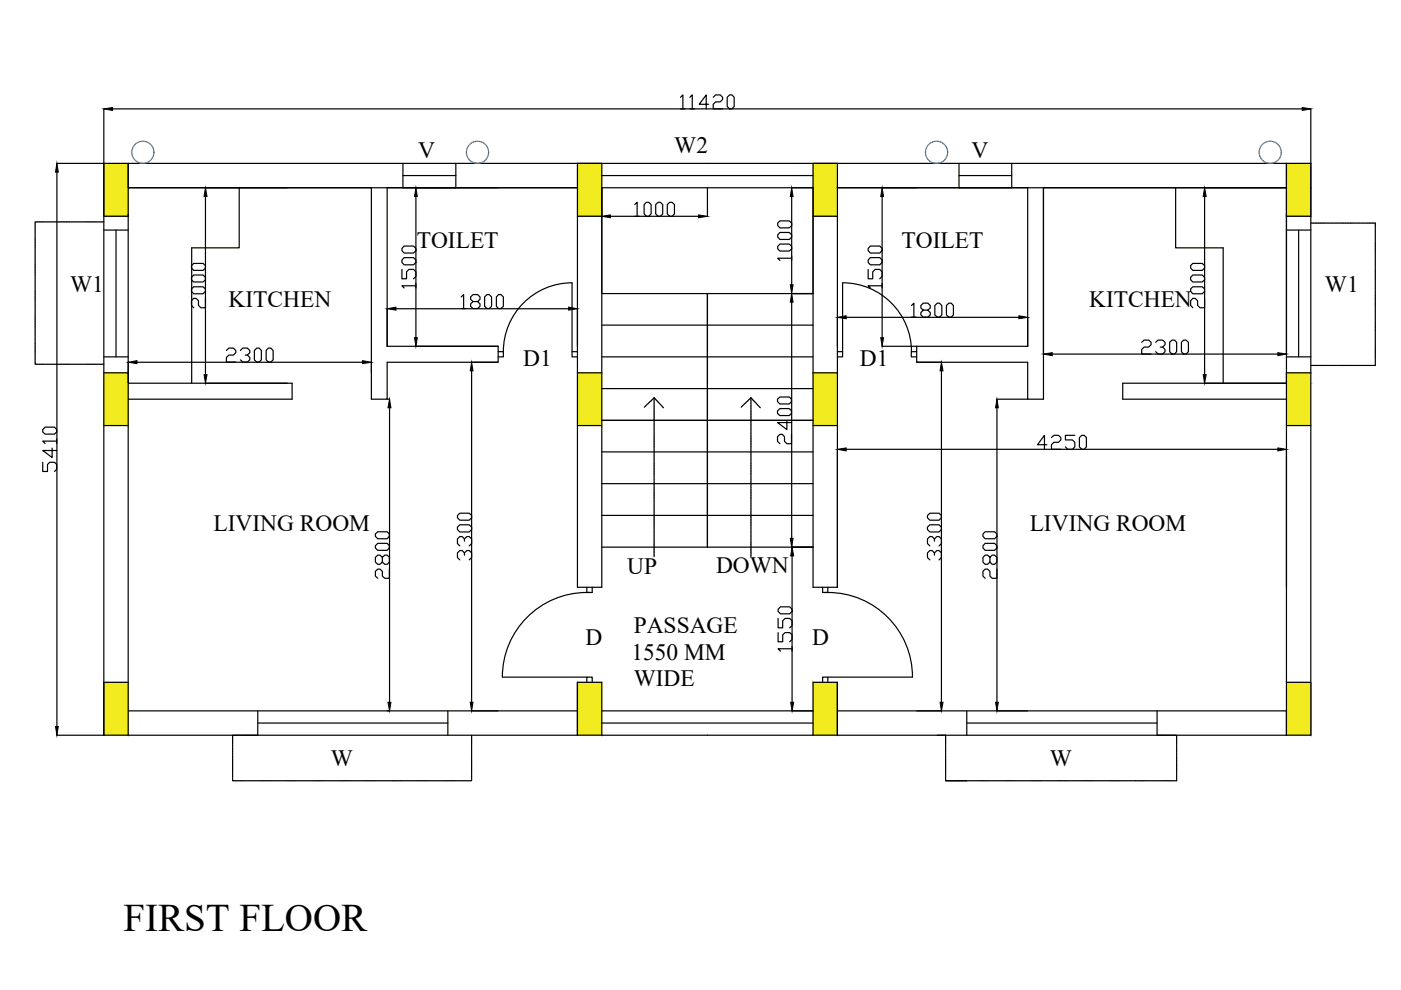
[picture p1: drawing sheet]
<svg xmlns="http://www.w3.org/2000/svg" width="297mm" height="210mm" viewBox="0 0 297 210" stroke-linecap="round" stroke-linejoin="round" font-family="sans-serif">
<!-- layer: 0 -->
<g fill="#f1eb1f" stroke="#f1eb1f" stroke-width=".21">
<path d="M272.8 34.6l5.1 5.2v-5.2zM272.8 34.6l5.1 5.2h-5.1z"/>
<path d="M172.4 34.6l5.1 5.2v-5.2zM172.4 34.6l5.1 5.2h-5.1z"/>
<path d="M122.4 34.6l5.2 5.2v-5.2zM122.4 34.6l5.2 5.2h-5.2z"/>
<path d="M22 34.6l5.2 10.8v-10.8zM22 34.6l5.2 10.8h-5.2z"/>
<path d="M272.8 39.8l5.1 6.1v-6.1zM272.8 39.8l5.1 6.1h-5.1z"/>
<path d="M172.4 39.8l5.1 6.1v-6.1zM172.4 39.8l5.1 6.1h-5.1z"/>
<path d="M122.4 39.8l5.2 6.1v-6.1zM122.4 39.8l5.2 6.1h-5.2z"/>
<path d="M22 45.4l5.2 .5v-.5zM22 45.4l5.2 .5h-5.2z"/>
<path d="M272.8 79.1l5.1 2.2v-2.2zM272.8 79.1l5.1 2.2h-5.1z"/>
<path d="M272.8 81.3l5.1 8.9v-8.9zM272.8 81.3l5.1 8.9h-5.1z"/>
<path d="M172.4 79.1l5.1 11.1v-11.1zM172.4 79.1l5.1 11.1h-5.1z"/>
<path d="M122.4 79.1l5.2 11.1v-11.1zM122.4 79.1l5.2 11.1h-5.2z"/>
<path d="M22 79.1l5.2 11.1v-11.1zM22 79.1l5.2 11.1h-5.2z"/>
<path d="M172.4 144.7l5.1 11.2v-11.2zM172.4 144.7l5.1 11.2h-5.1z"/>
<path d="M122.4 144.7l5.2 11.2v-11.2zM122.4 144.7l5.2 11.2h-5.2z"/>
<path d="M22 144.7l5.2 11.2v-11.2zM22 144.7l5.2 11.2h-5.2z"/>
<path d="M272.8 144.7l5.1 11.2v-11.2zM272.8 144.7l5.1 11.2h-5.1z"/>
</g>
<g fill="none" stroke="#000" stroke-width=".25">
<path d="M12 34.6h265.9v11.3h-5.1v-11.3v5.2h-95.3h40.4v33.6h-30.9M12.1 36.5v117.5M22 34.6v11.3h5.2v-11.3v5.2h95.2h-40.3v33.6h23.5v3.4h-23.5v7.8h-3.4v-44.8h-51.5M22 23.1v132.8v-11.2h5.2v11.2M23.9 23.1h252.2M43.6 39.8h17.3M50.7 39.8v12.7h-10.1v28.8M85.4 34.6v5.2h11.2v-5.2M85.4 37.2h11.2M127.6 39.8v-5.2h-5.2v11.3h5.2M127.6 39.8v22.4h22.4M127.6 39.8v84.7h-5.2v-78.6"/>
<path d="M127.6 39.8h44.8M127.6 37.2h44.8M150 39.8v6.1M172.4 39.8v-5.2h5.1v11.3h-5.1M172.4 39.8v22.4h-22.4M172.4 39.8v84.7h5.1v-78.6M203.3 34.6v5.2h11.2v-5.2M203.3 37.2h11.2M221.2 39.8v35.3M249.3 39.8v12.7h10v28.8M255.4 39.8h17.4h-51.6v44.8h-3.3v-7.8h-23.5v-3.4M272.8 39.8v104.9"/>
<path d="M277.9 23.1v132.8M7.5 47.4v.2M7.5 47.7v.3M7.5 48.1v.2M7.5 48.4v.3M7.5 48.7v.3M7.5 49.1v.2M7.5 49.4v.3M7.5 49.8v.2M7.5 50.1v.2M7.5 50.4v2.3M7.5 52.8v.2"/>
<path d="M7.5 53.1v.3M7.5 53.4v.3M7.5 53.8v.2M7.5 54.1v.3M7.5 54.5v.2M7.5 54.8v.2M7.5 55.1v.3M7.5 55.5v.2M7.5 55.8v2.6M7.5 58.5v.2M7.5 58.8v.3M7.5 59.2v.2"/>
<path d="M7.5 59.5v.2M7.5 59.8v.3M9.3 47h-1.8v.3M9.4 47h.3M9.7 47h.3M10.1 47h.2M10.4 47h.3M10.8 47h.2M11.1 47h.2M11.4 47h.3M11.8 47h.2M12.1 47h.3"/>
<path d="M12.4 47h2.6M15.1 47h.3M15.5 47h.2M15.8 47h.2M16.1 47h.3M16.5 47h.2M16.8 47h.3M17.1 47h.3M17.5 47h.2M17.8 47h.3M18.2 47h2.2M20.5 47h.2"/>
<path d="M20.8 47h.3M21.2 47h.2M21.5 47h.3M21.8 47h.2M22 48.8h5.2M24.6 48.8v26.9M27.2 45.4v99.3M43.6 41.7v37.7M88.2 41.7v29.9M121.3 60a14.6 14.6 0 0 0-14.6 14.5M129.4 45.9h18.7M167.9 41.7v18.7"/>
<path d="M178.7 60a14.6 14.6 0 0 1 14.6 14.5M187 41.7v29.9M255.4 41.7v37.7M272.8 48.8h5.1M275.3 48.8v26.9M277.9 47.3h.3M278.3 47.3h.2M278.6 47.3h2.6M281.3 47.3h.2M281.6 47.3h.3M281.9 47.3h.3M282.3 47.3h.2"/>
<path d="M282.6 47.3h.3M283 47.3h.2M283.3 47.3h.2M283.6 47.3h.3M284 47.3h.2M284.3 47.3h2.6M287 47.3h.2M287.3 47.3h.3M287.7 47.3h.2M288 47.3h.2M288.3 47.3h.3M288.7 47.3h.2"/>
<path d="M289 47.3h.3M289.3 47.3h.3M289.7 47.3h.2M290 47.3h1.6v.9M291.6 48.3v.3M291.6 48.7v.2M291.6 49v.2M291.6 49.3v.3M291.6 49.7v.2M291.6 50v.3M291.6 50.3v.3M291.6 50.7v.2"/>
<path d="M291.6 51v.3M291.6 51.4v2.5M291.6 54v.3M291.6 54.4v.2M291.6 54.7v.3M291.6 55v.3M291.6 55.4v.2M291.6 55.7v.3M291.6 56.1v.2M291.6 56.4v.3M291.6 56.7v.3M291.6 57.1v2.2"/>
<path d="M291.6 59.4v.3M291.6 59.7v.3M7.5 77v.2h1.8M7.5 60.2v.2M7.5 60.5v.3M7.5 60.8v.3M7.5 61.2v.2M7.5 61.5v2.6M7.5 64.2v.2M7.5 64.5v.3M7.5 64.9v.2M7.5 65.2v.3"/>
<path d="M7.5 65.5v.3M7.5 65.9v.2M7.5 66.2v.3M7.5 66.6v.2M7.5 66.9v2.6M7.5 69.6v.2M7.5 69.9v.3M7.5 70.2v.3M7.5 70.6v.2M7.5 70.9v.3M7.5 71.3v.2M7.5 71.6v.3"/>
<path d="M7.5 71.9v.3M7.5 72.3v.2M7.5 72.6v2.6M7.5 75.3v.2M7.5 75.6v.3M7.5 76v.2M7.5 76.3v.3M7.5 76.6v.3M9.4 77.2h.3M9.7 77.2h.3M10.1 77.2h.2M10.4 77.2h.3"/>
<path d="M10.8 77.2h.2M11.1 77.2h.2M11.4 77.2h.3M11.8 77.2h.2M12.1 77.2h.3M12.4 77.2h2.6M15.1 77.2h.3M15.5 77.2h.2M15.8 77.2h.2M16.1 77.2h.3M16.5 77.2h.2M16.8 77.2h.3"/>
<path d="M17.1 77.2h.3M17.5 77.2h.2M17.8 77.2h.3M18.2 77.2h2.2M20.5 77.2h.2M20.8 77.2h.3M21.2 77.2h.2M21.5 77.2h.3M21.8 77.2h.2M22 79.1h5.2v2.2h34.7v3.3h-34.7M22 75.7h5.2M29 76.8h47.9"/>
<path d="M78.7 76.8v2.2M83.9 65.5h36.7M99.9 76.8h5.7M100 78.6v70.3M105.6 74.6h1.1v1.1h-1.1M121.3 60v15.7h1.1M121.3 74.6h1.1M122.4 79.1h5.2M127.6 68.9h44.8M127.6 75.7h44.8M150 62.2v53.8M167.8 62.2h4.6"/>
<path d="M167.9 64.1v50M172.4 79.1h5.1M177.5 74.6h1.1M178.6 60v15.7h-1.1M179.4 67.3h36.6M194.4 74.6h-1.2v1.1h1.2M194.4 76.8h5.2M199.6 78.6v70.3M223.1 75.1h47.8M272.8 75.7h5.1M277.9 79.1h-5.1v2.2h-34.8v3.3h34.8M277.9 77.5h.3"/>
<path d="M278.3 77.5h.2M278.6 77.5h2.6M281.3 77.5h.2M281.6 77.5h.3M281.9 77.5h.3M282.3 77.5h.2M282.6 77.5h.3M283 77.5h.2M283.3 77.5h.2M283.6 77.5h.3M284 77.5h.2M284.3 77.5h2.6"/>
<path d="M287 77.5h.2M287.3 77.5h.3M287.7 77.5h.2M288 77.5h.2M288.3 77.5h.3M288.7 77.5h.2M289 77.5h.3M289.3 77.5h.3M289.7 77.5h.2M291.6 60.1v.2M291.6 60.4v.3M291.6 60.8v.2"/>
<path d="M291.6 61.1v.3M291.6 61.4v.3M291.6 61.8v.2M291.6 62.1v.3M291.6 62.5v2.5M291.6 65.1v.3M291.6 65.5v.2M291.6 65.8v.3M291.6 66.1v.3M291.6 66.5v.2M291.6 66.8v.3M291.6 67.2v.2"/>
<path d="M291.6 67.5v.2M291.6 67.8v.3M291.6 68.2v2.2M291.6 70.5v.3M291.6 70.8v.3M291.6 71.2v.2M291.6 71.5v.3M291.6 71.9v.2M291.6 72.2v.2M291.6 72.5v.3M291.6 72.9v.2M291.6 73.2v.3"/>
<path d="M291.6 73.5v2.6M291.6 76.2v.3M291.6 76.6v.2M291.6 76.9v.2M291.6 77.2v.3h-1.6M22 90.2h5.2M43.6 81.3h17.3M82.1 84.6h.5M82.6 86.5v62.4M122.4 90.2h5.2M127.6 82.4h44.8M127.6 89.1h44.8"/>
<path d="M127.6 95.8h44.8M136.8 86.2l-.2 .1M137 86l-.2 .1M137.2 85.7l-.1 .2M137.5 85.5l-.2 .2M137.8 85.2l-.3 .2M138 85l-.2 .2M138.3 84.8l-.3 .2M138.5 84.6l-.2 .1M138.7 84.3v.2M138.7 84.6v.3M138.7 84.9v.3"/>
<path d="M138.7 85.3v.2M138.7 85.6v.3M138.7 86v.2M138.7 86.3v.2M138.7 86.6v.3M138.7 87v2.5M138.7 89.6v.3M138.7 90v.2M138.7 90.3v.3M138.7 90.6v.3M138.7 91v.2M138.7 91.3v.3"/>
<path d="M138.7 91.7v.2M138.7 92v.3M138.7 92.3v2.6M138.7 95v.3M138.7 95.3v.3M138.7 95.7v.2M138.7 96v.3M138.7 96.4v.2M138.7 96.7v.3M138.7 97v.3M138.7 97.4v.2M138.7 97.7v.3"/>
<path d="M138.7 98.1v2.5M138.7 84.3l-.1 .2M138.7 84.3l.2 .2M138.9 84.6l.2 .2M139.1 84.8l.2 .2M139.4 85.1l.1 .1M139.6 85.3l.2 .2M139.8 85.5l.2 .2M140 85.8l.3 .2M140.3 86l.2 .2M140.5 86.3l.2 .2M157.3 86.2l-.2 .1"/>
<path d="M157.5 86l-.1 .1M157.8 85.7l-.2 .2M158 85.5l-.2 .2M158.3 85.2l-.2 .2M158.5 85l-.2 .2M158.7 84.8l-.1 .2M159 84.6l-.2 .1M159.2 84.3v.2M159.2 84.6v.3M159.2 84.9v.3M159.2 85.3v.2M159.2 85.6v.3"/>
<path d="M159.2 86v.2M159.2 86.3v.2M159.2 86.6v.3M159.2 87v2.5M159.2 89.6v.3M159.2 90v.2M159.2 90.3v.3M159.2 90.6v.3M159.2 91v.2M159.2 91.3v.3M159.2 91.7v.2M159.2 92v.3"/>
<path d="M159.2 92.3v2.6M159.2 95v.3M159.2 95.3v.3M159.2 95.7v.2M159.2 96v.3M159.2 96.4v.2M159.2 96.7v.3M159.2 97v.3M159.2 97.4v.2M159.2 97.7v.3M159.2 98.1v2.5M159.2 84.3l-.2 .2"/>
<path d="M159.2 84.3l.2 .2M159.4 84.6l.2 .2M159.6 84.8l.3 .2M159.9 85.1l.2 .1M160.1 85.3l.2 .2M160.4 85.5l.3 .5M160.8 86l.2 .2M161 86.3l.2 .2M172.4 90.2h5.1M179.4 95.3h91.5M211.3 84.6h6.5M211.4 86.5v62.4"/>
<path d="M255.4 81.3h17.4M272.8 90.2h5.1M127.6 102.5h44.8M127.6 109.3h44.8M127.6 116h44.8M138.7 100.7v.3M138.7 101.1v.2M138.7 101.4v.3M138.7 101.7v.3M138.7 102.1v.2M138.7 102.4v.3M138.7 102.8v.2"/>
<path d="M138.7 103.1v.2M138.7 103.4v.3M138.7 103.8v2.2M138.7 106.1v.3M138.7 106.4v.3M138.7 106.8v.2M138.7 107.1v.3M138.7 107.5v.2M138.7 107.8v.2M138.7 108.1v.3M138.7 108.5v.2M138.7 108.8v.3"/>
<path d="M138.7 109.1v2.6M138.7 111.8v.3M138.7 112.2v.2M138.7 112.5v.2M138.7 112.8v.3M138.7 113.2v.2M138.7 113.5v.3M138.7 113.8v.3M138.7 114.2v.2M138.7 114.5v.3M138.7 114.9v2.5M138.7 117.5v.3"/>
<path d="M138.7 117.9v.1M159.2 100.7v.3M159.2 101.1v.2M159.2 101.4v.3M159.2 101.7v.3M159.2 102.1v.2M159.2 102.4v.3M159.2 102.8v.2M159.2 103.1v.2M159.2 103.4v.3M159.2 103.8v2.2M159.2 106.1v.3"/>
<path d="M159.2 106.4v.3M159.2 106.8v.2M159.2 107.1v.3M159.2 107.5v.2M159.2 107.8v.2M159.2 108.1v.3M159.2 108.5v.2M159.2 108.8v.3M159.2 109.1v2.6M159.2 111.8v.3M159.2 112.2v.2M159.2 112.5v.2"/>
<path d="M159.2 112.8v.3M159.2 113.2v.2M159.2 113.5v.3M159.2 113.8v.3M159.2 114.2v.2M159.2 114.5v.3M159.2 114.9v2.5M159.2 117.5v.3M159.2 117.9v.1M167.9 116h.1M167.9 117.9v31M124.4 124.5v1.1"/>
<path d="M124.4 125.6a17.9 17.9 0 0 0-17.9 17.9M125.6 124.5v1.1h-1.2h.6M174.4 124.5v1.1h1.1h-.5M175.5 124.5v1.1M175.5 125.6a17.9 17.9 0 0 1 18 17.9M12 155.9h265.9M27.2 150.7h95.2M49.3 156.2v1.6M49.3 157.9v.2M49.3 158.2v.3M49.3 158.6v.2M49.3 158.9v.2"/>
<path d="M49.3 159.2v.3M49.3 159.6v.2M49.3 159.9v.3M49.6 155.9h-.3v.2M54.7 153.3h40.3M54.7 150.7v5.2M95 150.7v5.2M100 155.9v1.9M100 157.9v.2M100 158.2v.3M100 158.6v.2M100 158.9v.2"/>
<path d="M100 159.2v.3M100 159.6v.2M100 159.9v.3M106.5 143.6h17.9M122.4 144.7v11.2v-11.2h5.2v11.2M124.4 144.7v-1.1h1.2v1.1M127.6 153.3h44.8M127.6 150.7h44.8M174.4 144.7v-1.1h1.1v1.1M175.5 143.6h18M177.5 150.7h95.3v5.2v-11.2h5.1v11.2M177.5 144.7v11.2v-11.2h-5.1v11.2"/>
<path d="M194.4 150.7h5.2M200.5 155.9v1.9M200.5 157.9v.2M200.5 158.2v.3M200.5 158.6v.2M200.5 158.9v.2M200.5 159.2v.3M200.5 159.6v.2M200.5 159.9v.3M205 153.3h40.3M205 150.7v5.2M211.3 150.7h6.5"/>
<path d="M245.3 150.7v5.2M249.3 155.9h.2v.2M249.5 156.2v1.6M249.5 157.9v.2M249.5 158.2v.3M249.5 158.6v.2M249.5 158.9v.2M249.5 159.2v.3M249.5 159.6v.2M249.5 159.9v.3M49.3 165.3v.2h.3M49.3 160.2v.3"/>
<path d="M49.3 160.6v.2M49.3 160.9v2.6M49.3 163.6v.2M49.3 163.9v.3M49.3 164.3v.2M49.3 164.6v.3M49.3 164.9v.3M49.6 165.5h2.3M52 165.5h.2M52.3 165.5h.3M52.7 165.5h.2M53 165.5h.3"/>
<path d="M53.3 165.5h.3M53.7 165.5h.2M54 165.5h.3M54.4 165.5h.2M54.7 165.5h.2M55 165.5h2.6M57.7 165.5h.3M58 165.5h.3M58.4 165.5h.2M58.7 165.5h.3M59.1 165.5h.2M59.4 165.5h.2"/>
<path d="M59.7 165.5h.3M60.1 165.5h.2M60.4 165.5h.3M60.7 165.5h2.3M63.1 165.5h.2M63.4 165.5h.3M63.8 165.5h.2M64.1 165.5h.2M64.4 165.5h.3M64.8 165.5h.2M65.1 165.5h.3M65.4 165.5h.3"/>
<path d="M65.8 165.5h.2M66.1 165.5h2.6M68.8 165.5h.2M69.1 165.5h.3M69.5 165.5h.2M69.8 165.5h.3M70.1 165.5h.3M70.5 165.5h.2M70.8 165.5h.3M71.2 165.5h.2M71.5 165.5h.3M71.8 165.5h2.6"/>
<path d="M74.5 165.5h.3M74.8 165.5h.3M75.2 165.5h.2M75.5 165.5h.3M75.9 165.5h.2M76.2 165.5h.3M76.5 165.5h.3M76.9 165.5h.2M77.2 165.5h2.6M79.9 165.5h.2M80.2 165.5h.3M80.6 165.5h.2"/>
<path d="M80.9 165.5h.3M81.2 165.5h.3M81.6 165.5h.2M81.9 165.5h.3M82.3 165.5h.2M82.6 165.5h.2M82.9 165.5h2.6M85.6 165.5h.3M85.9 165.5h.3M86.3 165.5h.2M86.6 165.5h.3M87 165.5h.2"/>
<path d="M87.3 165.5h.2M87.6 165.5h.3M88 165.5h.2M88.3 165.5h2.6M91 165.5h.2M91.3 165.5h.3M91.7 165.5h.2M92 165.5h.2M92.3 165.5h.3M92.7 165.5h.2M93 165.5h.3M93.3 165.5h.3"/>
<path d="M93.7 165.5h.2M94 165.5h2.6M96.7 165.5h.2M97 165.5h.3M97.4 165.5h.2M97.7 165.5h.3M98 165.5h.3M98.4 165.5h.2M98.7 165.5h.3M99.1 165.5h.2M99.4 165.5h.3M100 165.3v.2h-.3"/>
<path d="M100 160.2v.3M100 160.6v.2M100 160.9v2.6M100 163.6v.2M100 163.9v.3M100 164.3v.2M100 164.6v.3M100 164.9v.3M200.5 165.3v.2h.2M200.5 165.5h4.6M200.5 160.2v.3M200.5 160.6v.2"/>
<path d="M200.5 160.9v2.6M200.5 163.6v.2M200.5 163.9v.3M200.5 164.3v.2M200.5 164.6v.3M200.5 164.9v.3M205.2 165.5h.2M205.5 165.5h.3M205.9 165.5h.2M206.2 165.5h.3M206.5 165.5h.3M206.9 165.5h.2"/>
<path d="M207.2 165.5h2.6M209.9 165.5h.2M210.2 165.5h.3M210.6 165.5h.2M210.9 165.5h.3M211.2 165.5h.3M211.6 165.5h.2M211.9 165.5h.3M212.3 165.5h.2M212.6 165.5h.3M212.9 165.5h2.3M215.3 165.5h.2"/>
<path d="M215.6 165.5h.3M215.9 165.5h.3M216.3 165.5h.2M216.6 165.5h.3M217 165.5h.2M217.3 165.5h.3M217.6 165.5h.3M218 165.5h.2M218.3 165.5h2.6M221 165.5h.2M221.3 165.5h.3M221.7 165.5h.2"/>
<path d="M222 165.5h.2M222.3 165.5h.3M222.7 165.5h.2M223 165.5h.3M223.4 165.5h.2M223.7 165.5h.2M224 165.5h2.6M226.7 165.5h.2M227 165.5h.3M227.4 165.5h.2M227.7 165.5h.3M228 165.5h.3"/>
<path d="M228.4 165.5h.2M228.7 165.5h.3M229.1 165.5h.2M229.4 165.5h2.6M232.1 165.5h.2M232.4 165.5h.3M232.7 165.5h.3M233.1 165.5h.2M233.4 165.5h.3M233.8 165.5h.2M234.1 165.5h.3M234.4 165.5h.3"/>
<path d="M234.8 165.5h.2M235.1 165.5h2.6M237.8 165.5h.2M238.1 165.5h.3M238.5 165.5h.2M238.8 165.5h.3M239.1 165.5h.3M239.5 165.5h.2M239.8 165.5h.3M240.2 165.5h.2M240.5 165.5h2.6M243.2 165.5h.2"/>
<path d="M243.5 165.5h.3M243.8 165.5h.3M244.2 165.5h.2M244.5 165.5h.3M244.9 165.5h.2M245.2 165.5h.2M245.5 165.5h.3M245.9 165.5h.2M246.2 165.5h2.6M248.9 165.5h.2M249.5 165.3v.2h-.3M249.5 160.2v.3"/>
<path d="M249.5 160.6v.2M249.5 160.9v2.6M249.5 163.6v.2M249.5 163.9v.3M249.5 164.3v.2M249.5 164.6v.3M249.5 164.9v.3"/>
</g>
<g fill="#000" stroke="#000" stroke-width=".21">
<path d="M12.1 34.6l.3 1.9h-.6zM22 23.1l1.9-.3v.6zM276.1 22.8l1.8 .3-1.8 .3zM43.6 39.8l.3 1.9h-.6zM88.2 39.8l.3 1.9h-.6zM127.6 45.9l1.8-.3v.6zM148.1 45.6l1.9 .3-1.9 .3zM167.9 39.8l.2 1.9h-.5zM187 39.8l.3 1.9h-.6zM255.4 39.8l.3 1.9h-.6zM27.2 76.8l1.8-.3v.6zM43.3 79.4h.6l-.3 1.9z"/>
<path d="M76.9 76.5l1.8 .3-1.8 .3zM82.1 65.5l1.8-.4v.7zM87.9 71.6h.6l-.3 1.8zM100 76.8l.3 1.8h-.6zM120.6 65.1l1.8 .4-1.8 .3zM167.9 62.2l.2 1.9h-.5zM167.6 60.4h.5l-.2 1.8zM177.5 67.3l1.9-.4v.7zM186.7 71.6h.6l-.3 1.8zM199.6 76.8l.3 1.8h-.6zM216 66.9l1.9 .4-1.9 .3zM221.2 75.1l1.9-.3v.6z"/>
<path d="M255.1 79.4h.6l-.3 1.9zM270.9 74.8l1.9 .3-1.9 .3zM82.6 84.6l.3 1.9h-.6zM177.5 95.3l1.9-.3v.6zM211.4 84.6l.3 1.9h-.6zM270.9 95l1.9 .3-1.9 .3zM167.6 114.1h.5l-.2 1.9zM167.9 116l.4 1.9h-.7zM11.8 154h.6l-.3 1.9zM82.3 148.9h.6l-.3 1.8zM99.7 148.9h.6l-.3 1.8zM167.6 148.9h.7l-.4 1.8z"/>
<path d="M199.3 148.9h.6l-.3 1.8zM211.1 148.9h.6l-.3 1.8z"/>
</g>
<g fill="none" stroke="#2776bb" stroke-width=".25">
<circle cx="30.3" cy="32.3" r="2.35"/>
<circle cx="101.2" cy="32.3" r="2.35"/>
<circle cx="198.6" cy="32.3" r="2.35"/>
<circle cx="269.3" cy="32.3" r="2.35"/>
</g>
<text font-size="8.3" x="26.2" y="197.5">FIRST FLOOR</text>
<g font-size="6.6">
<text x="188" y="62.4" transform="rotate(-90 188 62.4)">1500</text>
<text x="13.1" y="101.2" transform="rotate(-90 13.1 101.2)">5410</text>
<text x="218.7" y="96.7">4250</text>
<text x="100.9" y="119.9" transform="rotate(-90 100.9 119.9)">3300</text>
<text x="83.6" y="123.8" transform="rotate(-90 83.6 123.8)">2800</text>
<text x="212.4" y="123.8" transform="rotate(-90 212.4 123.8)">2800</text>
<text x="169" y="139.3" transform="rotate(-90 169 139.3)">1550</text>
</g>
<g font-size="6.2">
<text x="142.9" y="24.3">11420</text>
<text x="133.3" y="46.9">1000</text>
<text x="168.6" y="56.4" transform="rotate(-90 168.6 56.4)">1000</text>
<text x="88.9" y="62.4" transform="rotate(-90 88.9 62.4)">1500</text>
<text x="44.4" y="66.3" transform="rotate(-90 44.4 66.3)">2000</text>
<text x="96.7" y="66.7">1800</text>
<text x="191.9" y="68.4">1800</text>
<text x="256.1" y="66.3" transform="rotate(-90 256.1 66.3)">2000</text>
<text x="46.9" y="78">2300</text>
<text x="240.9" y="76.2">2300</text>
<text x="168.6" y="95.2" transform="rotate(-90 168.6 95.2)">2400</text>
<text x="200.4" y="119.9" transform="rotate(-90 200.4 119.9)">3300</text>
</g>
<g font-size="5">
<text x="88.7" y="33.6">V</text>
<text x="143" y="32.5">W2</text>
<text x="206" y="33.6">V</text>
<text x="88.3" y="52.7">TOILET</text>
<text x="191.1" y="52.7">TOILET</text>
<text x="14.9" y="61.9">W1</text>
<text x="48.5" y="65">KITCHEN</text>
<text x="230.9" y="65">KITCHEN</text>
<text x="280.9" y="61.9">W1</text>
<text x="110.9" y="77.7">D1</text>
<text x="182.3" y="77.7">D1</text>
<text x="45.3" y="112.6">LIVING ROOM</text>
<text x="218.3" y="112.6">LIVING ROOM</text>
<text x="133" y="121.7">UP</text>
<text x="151.8" y="121.6">DOWN</text>
<text x="124.2" y="136.8">D</text>
<text x="134.4" y="134.3">PASSAGE</text>
<text x="172.2" y="136.8">D</text>
<text x="133.9" y="139.9">1550 MM</text>
<text x="134.4" y="145.5">WIDE</text>
<text x="70.1" y="162.4">W</text>
<text x="222.6" y="162.4">W</text>
</g>
</svg>
